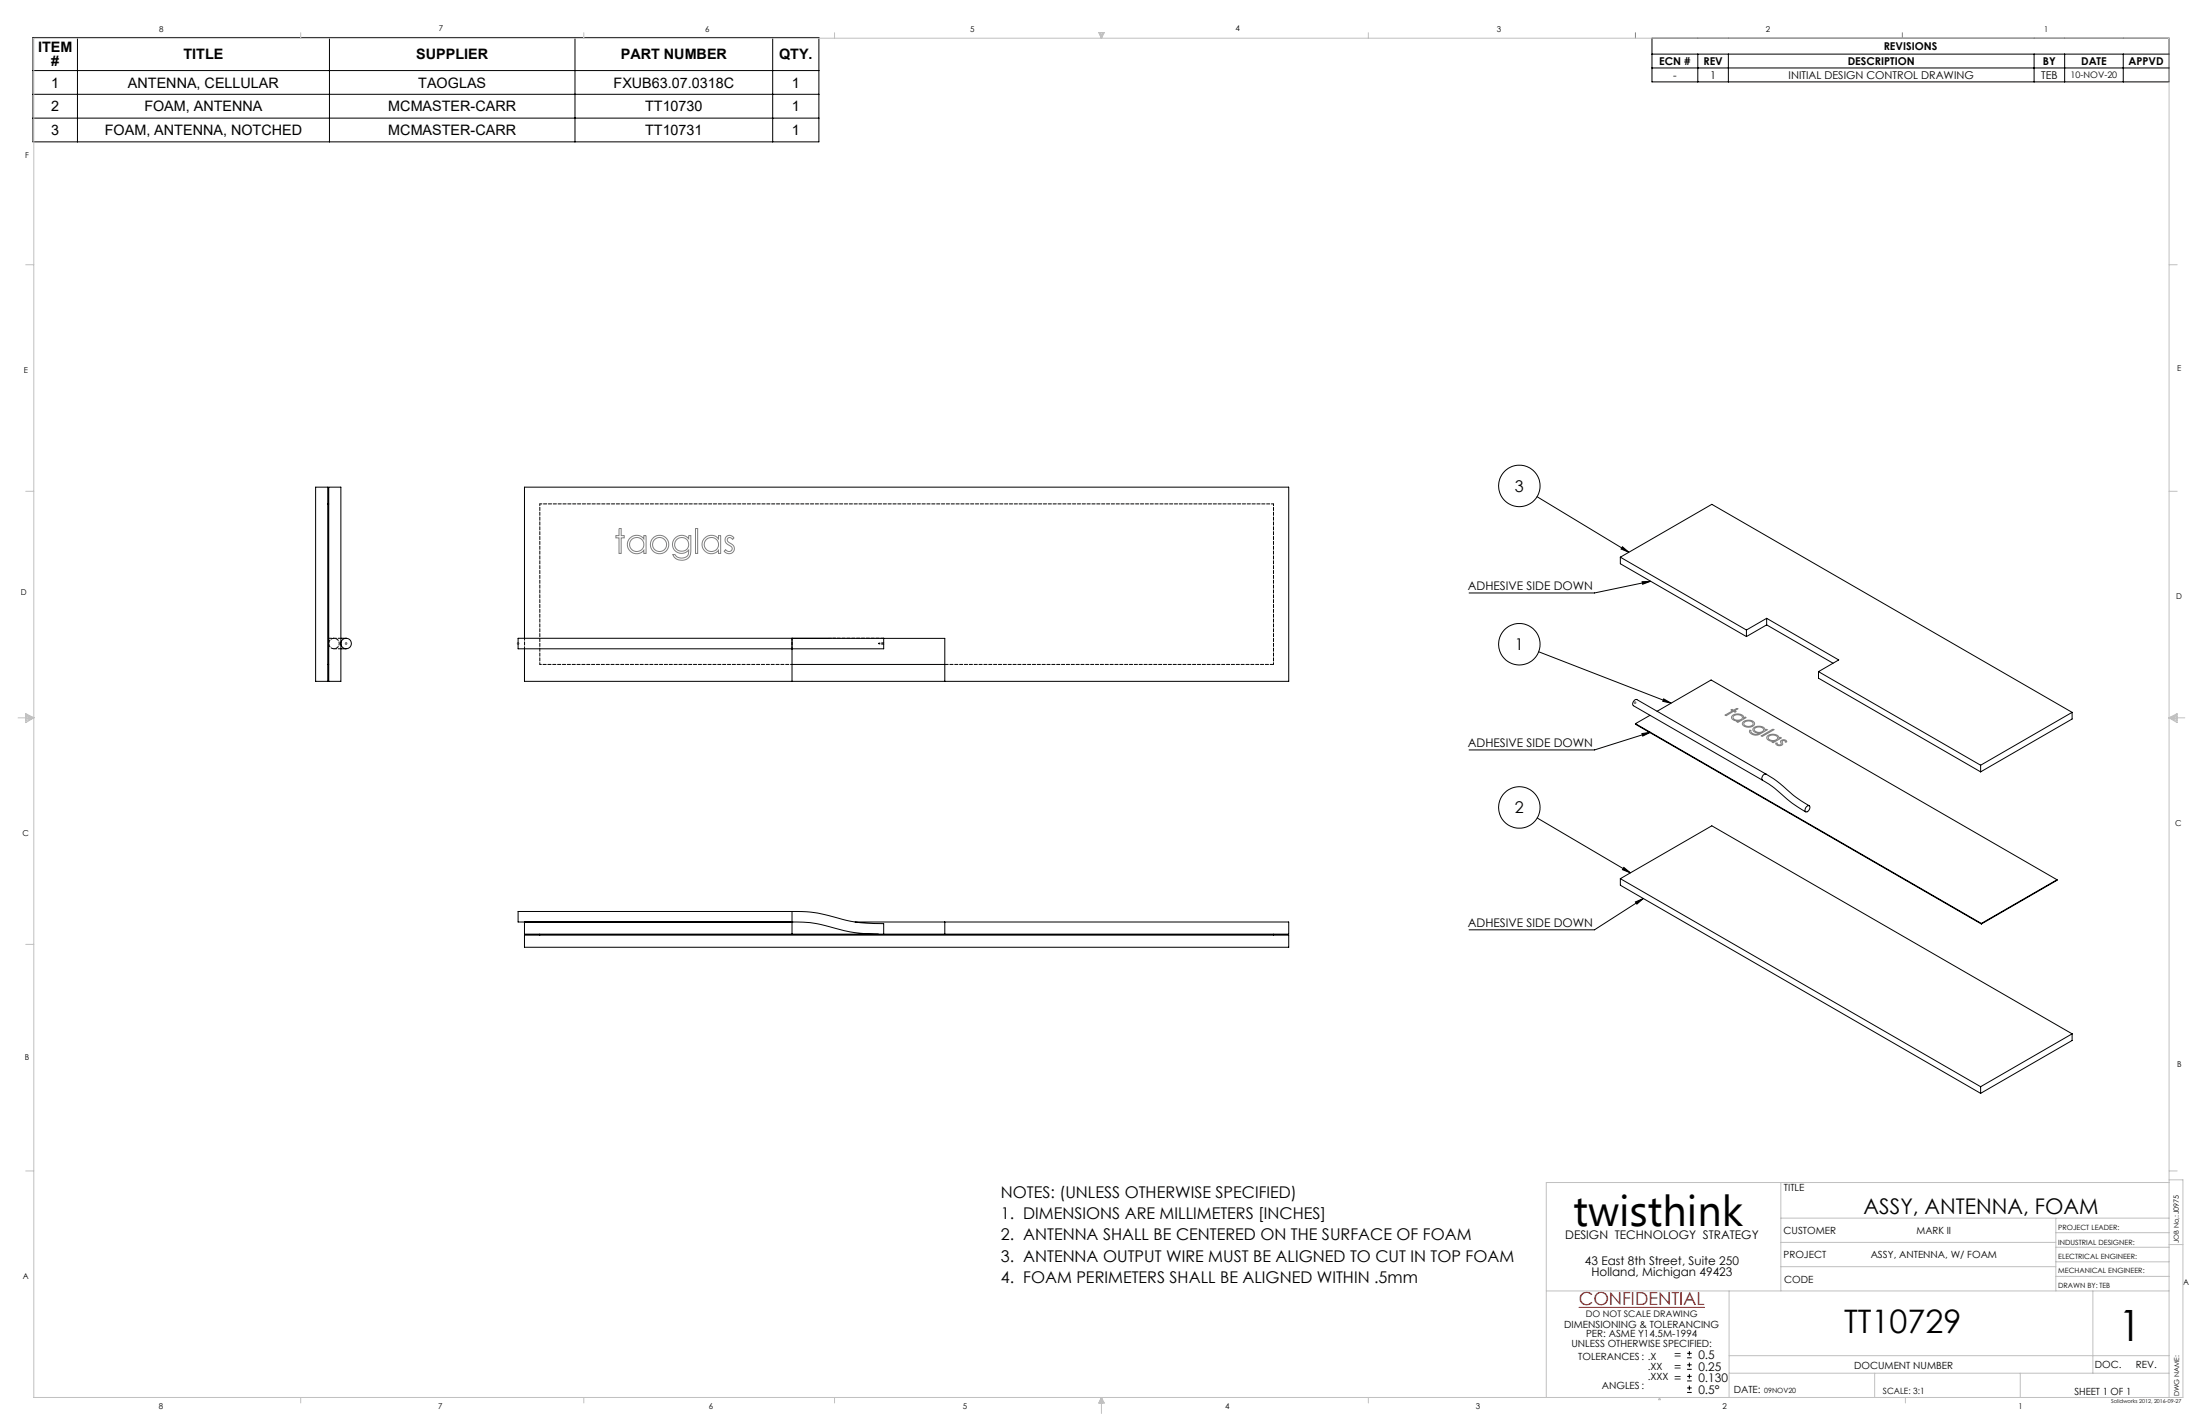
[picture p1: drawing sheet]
<svg xmlns="http://www.w3.org/2000/svg" width="864mm" height="559mm" viewBox="0 0 864 559" stroke-linecap="round" stroke-linejoin="round" font-family="sans-serif">
<path d="M619.7 513.1h49.5" fill="none" stroke="#f00" stroke-width=".43"/>
<g fill="none" stroke="#000" stroke-width=".39">
<path d="M12.9 14.7h308.6v41h-308.6zM30.4 14.7v41M129.3 14.7v41M225.7 14.7v41M303.3 14.7v41M648.5 15h203v17.1h-203zM12.9 27.7h308.6M12.9 37h308.6M648.5 21.2h203M648.5 26.7h203M666.5 21.2v10.9M678.5 21.2v10.9"/>
<path d="M798.5 21.2v10.9M810.5 21.2v10.9M833.5 21.2v10.9M12.9 46.4h308.6M123.9 191.2h4.8v76.2h-4.8zM128.7 197.8h.3M129 191.2h4.8v76.2h-4.8zM603.4 194.9l36 21.8M636.1 218.7l49.5 28.5M636.1 218.7l35.9-20.8 141.4 81.6M636.1 218.7v2.5l49.5 28.6M636.9 214.6l2.5 2.1-3.1-1.3z"/>
<path d="M644.6 228.3l3.3-.2-3.1 1.2zM647.9 228.1l-22 4.6h-49.2M133.8 254.6h2.1M133.9 250.5h2M205.9 250.5v-59.3h300v76.2h-300v-12.8M310.9 250.5h15.9M310.9 250.5h-107.5v4.1h107.5M310.9 250.5v4.1M310.9 250.5h14.5M310.9 254.6v12.8M328 250.5h42.9v16.9M346.9 250.5v4.1h-36"/>
<path d="M604 255.8l52 20.1M685.6 247.2v2.6M693.5 242.6l28.3 16.4-8 4.6M693.5 242.6l-7.9 4.6M693.5 242.6v2.6M693.5 245.2l26 15M693.5 245.2l-7.9 4.6M128.7 260.7h.3M310.9 260.7h60M650.5 279.1l21.2-12.3 135.8 78.4M653.1 274.2l2.9 1.7-3.3-.7zM713.8 263.6v2.5l63.7 36.8"/>
<path d="M713.8 263.6l63.7 36.7M813.4 279.5l-35.9 20.8M813.4 279.5v2.7l-35.9 20.7M642 284l135.8 78.4M642 284l135.8 78.6M644.5 287.9l3.3-.5-3 1.5zM647.7 280.7l-5.7 3.3M647.8 287.4l-21.9 6.9h-49.2M691.8 306.2l3.9 2.4 4.2 3.6a43.8 43.8 0 0 0 8.9 6.4M693.2 303.8l4 2.5 3.5 2.8a42.2 42.2 0 0 0 9.5 7.1M693.2 303.8l-50.7-29.3a1.6 1.6 0 0 0-1.3 2.4l50.7 29.3M693.2 303.8a1.6 1.6 0 0 0-1.4 2.4"/>
<path d="M709.2 316.5l1-.3a1.55 1.55 0 0 1-1.4 2.3l-.2-1.1zM777.5 300.3v2.6M603.4 321l36.6 21.5M310.9 357.7a58.2 58.2 0 0 1 21.2 3.4l5.7 1 9.1 .3v4.2M310.9 357.7h-107.5v4.1h107.8M310.9 357.7v4.1M636.1 344.8v2.6l141.4 81.6M636.1 344.8l35.9-20.7 141.4 81.6M636.1 344.8l141.4 81.6M637.4 340.4l2.6 2.1-3.1-1.2zM642 353.9l3.1-1.3-2.6 2.2zM645.1 352.6l-19.2 12.3h-49.2"/>
<path d="M807.5 345.2l-29.7 17.2M807.5 345.2l-29.7 17.4M205.9 361.8v4.8h300v-4.8h-170.2M205.9 367h300v4.7h-300zM211.9 366.6v.4M310.9 361.8h1.8a50.8 50.8 0 0 1 16.8 2.9l6 1.3 9.3 .6M310.9 361.8v4.8M370.9 361.8v4.8M499.9 366.6v.4M777.8 362.4v.2M813.4 405.7v2.6l-35.9 20.7M813.4 405.7l-35.9 20.7"/>
<path d="M777.5 426.4v2.6M662.3 532.8h1.8M662.3 531.1h1.8M662.3 537.4h1.8M662.3 535.6h1.8M663.2 530.2v1.8M663.2 534.7v1.8M663.2 539.2v1.8M662.3 541.9h1.8M662.3 540.1h1.8M662.3 546.4h1.8M662.3 544.7h1.8"/>
<path d="M663.2 543.7v1.8"/>
<circle cx="596.4" cy="190.7" r="8.1"/>
<circle cx="135.9" cy="252.5" r="2.07"/>
<circle cx="596.4" cy="252.8" r="8.1"/>
<circle cx="596.4" cy="316.9" r="8.1"/>
</g>
<g fill="none" stroke="#808080" stroke-width=".39">
<path d="M642 12.8v2.2M746.8 12.8v2.2M243 207.4h.8v2.8h1.2v.9h-1.2v6.1h-.8v-6.1h-1.2v-.9h1.2zM247.3 211.1a3.6 3.6 0 0 1 5.4 .4v-1.3h.9v7h-.9v-1.3a3.6 3.6 0 0 1-5.2 .5 3.6 3.6 0 0 1-.2-5.3zM264.9 211.3a3.6 3.6 0 0 1 5.4 .1v-1.2h.9v5.5a3.7 3.7 0 0 1-2.7 4.2 3.7 3.7 0 0 1-4.4-2.3h.9a2.87 2.87 0 0 0 3.4 1.4 2.87 2.87 0 0 0 1.9-3.2 3.6 3.6 0 0 1-5.1 .6 3.6 3.6 0 0 1-.3-5.1zM273 207.4h.9v9.8h-.9zM276.4 211.4a3.6 3.6 0 0 1 5.6 .1v-1.3h.9v7h-.9v-1.3a3.6 3.6 0 0 1-5.1 .6 3.6 3.6 0 0 1-.5-5.1zM285 210.7a1.92 1.92 0 0 1 3.1 .4l-.5 .6a1.09 1.09 0 0 0-1.9-.5 1.09 1.09 0 0 0 .6 1.8 2.17 2.17 0 0 1 1.9 1.9 2.17 2.17 0 0 1-1.4 2.3l-.8 .1-1.1-.4-.6-.6 .5-.6a1.33 1.33 0 0 0 2.4 .3 1.33 1.33 0 0 0-1.1-2.1 2.1 2.1 0 0 1-1.1-3.2zM135.4 252.5h.9M135.5 252.2l.7 .7M135.9 252v1M136.2 252.2l-.7 .7"/>
<path d="M202.9 252.5h1M203 252.2l.7 .7M203.4 252v1M203.7 252.2l-.7 .7M641.3 275.7h1M641.5 275.4l.7 .7M641.8 275.2v1M642.2 275.4l-.7 .7M677.2 280.6l2.9-1.7-.6-.3 .4-.2 .6 .3 1.3-.7 .4 .2-1.3 .7 .6 .4-.4 .2-.6-.3-2.9 1.6zM680.1 280.7a3 3 0 0 1 4.4 .9l.6-.2 .4 .2-3.3 1.9-.4-.3 .6-.3a1.89 1.89 0 0 1-2.6-1.8zM680.5 281a2.07 2.07 0 0 1 3.5 .8 2.17 2.17 0 0 1-3.7-.4zM684.4 283.2a3.1 3.1 0 0 1 4.4 .7 2.8 2.8 0 0 1-4.8 .3z"/>
<path d="M684.7 283.5a2.14 2.14 0 0 1 3.5 .6 2.08 2.08 0 0 1-3.7-.3zM686.9 286.5l.5 .2a1.78 1.78 0 0 0 2.4 1.4l.9-.4a1.92 1.92 0 0 1-2.6-1.6l.8-.8 1.7-.3a2.04 2.04 0 0 1 2.2 1.5l.6-.4 .4 .3-3.2 1.8-1.5 .3a2.06 2.06 0 0 1-2.3-1.9zM688.9 285.8a2.2 2.2 0 0 1 3.4 .7 2.07 2.07 0 0 1-3.6-.4zM691.4 288.8l4.6-2.7 .4 .2-4.6 2.7zM693.8 288.9a2.97 2.97 0 0 1 4.5 .6l.6-.2 .4 .3-3.3 1.9-.4-.3 .6-.3a1.9 1.9 0 0 1-2.6-1.8zM694.3 289a2.05 2.05 0 0 1 3.5 .7 2.25 2.25 0 0 1-3.7-.2zM697.1 291.6h.5a.74 .74 0 0 0 .9 .8 .74 .74 0 0 0 .5-1 1.22 1.22 0 0 1 .9-1.2 1.22 1.22 0 0 1 1.3 .4l.2 .6-.6 .1a.66 .66 0 0 0-.9-.7 .66 .66 0 0 0-.1 1.2 1.48 1.48 0 0 1-1.4 .8 1.48 1.48 0 0 1-1.3-1z"/>
<circle cx="250" cy="213.7" r="2.78"/>
<circle cx="258.9" cy="213.7" r="3.6"/>
<circle cx="258.9" cy="213.7" r="2.76"/>
<circle cx="267.6" cy="213.7" r="2.76"/>
<circle cx="279.3" cy="213.7" r="2.78"/>
</g>
<g fill="none" stroke="#c0c0c0" stroke-width=".39">
<path d="M118 12.8v2.2M229.2 12.8v2.2M327.6 12.8v2.2M431.3 12.8h2.2l-1.1 2.2zM431.5 12.8l.9 2.2M432 12.8l.4 2.2M432.7 12.8l-.3 2.2M433 12.8l-.6 2.2M537.1 12.8v2.2M10.1 103.9h3.2M851.5 103.9h3.1M10.1 192.8h3.2"/>
<path d="M851.5 192.8h3.1M7.1 281.7h6.2M10.1 280l3.2 1.7-3.2 1.9zM10.1 280.5l3.2 1.2M10.1 281.1l3.2 .6M13.3 281.7l-3.2 1.2M13.3 281.7l-3.2 .5M851.5 281.7h6.1M851.5 281.7l3.1 .5M851.5 281.7l3.1 1.2M851.5 281.7l3.1-1.7v3.6zM854.6 281.1l-3.1 .6"/>
<path d="M854.6 280.5l-3.1 1.2M10.1 370.6h3.2M10.1 459.5h3.2M851.5 459.5h3.1M699.1 464v42.6M699.1 478h152.4M807 478v28.6M851.5 463h5.4v85.4h-843.6v-533.4h838.2v533.4M851.5 464h-244.5v84.4M699.1 487.5h107.9M699.1 497.1h107.9M807 483.7h44.5"/>
<path d="M807 489.4h44.5M807 495.2h44.5M851.5 488.4h5.4M607 506.6h244.5M678.7 506.6v41.8M807 500.9h44.5M821.5 506.6v32.3M678.7 532h172.8M678.7 538.9h172.8M735.9 538.9v9.5M793 538.9v9.5M118 548.4v2.1"/>
<path d="M229.2 548.4v2.1M327.6 548.4v2.1M432.4 548.4v6.3M432.4 548.4l1.1 2.2h-2.2zM432.4 548.4l.6 2.2M432.4 548.4l-.9 2.2M432.4 548.4l-.4 2.2M432.4 548.4l.3 2.2M537.1 548.4v2.1M651.4 548.4l.4 .9h-.7zM748 548.4v2.1"/>
</g>
<g fill="#000">
<path d="M636.9 214.6l2.5 2.1-3.1-1.3zM637.4 340.4l2.6 2.1-3.1-1.2zM653.1 274.2l2.9 1.7-3.3-.7z"/>
<path d="M642 353.9l3.1-1.3-2.6 2.2zM644.5 287.9l3.3-.5-3 1.5zM644.6 228.3l3.3-.2-3.1 1.2z"/>
</g>
<path d="M499.9 197.7h-288M205.9 250.4v4.2M310.9 254.6v-4.1M310.9 254.6v-4.2" fill="none" stroke="#000" stroke-width=".39" stroke-dasharray="1.3 .6" stroke-dashoffset=".5"/>
<path d="M131.1 254.6h2.7M133.8 250.5h-4.8M325.4 250.5h2.7" fill="none" stroke="#000" stroke-width=".39" stroke-dasharray="1.3 .6" stroke-dashoffset=".2"/>
<path d="M346.9 250.4v.1M370.9 260.7h129" fill="none" stroke="#000" stroke-width=".39" stroke-dasharray="1.3 .6"/>
<path d="M346.9 252.8l-2.1-.3 2.1-.2" fill="none" stroke="#000" stroke-width=".39" stroke-dasharray="1.3 .6" stroke-dashoffset=".4"/>
<path d="M211.9 197.7v63M499.9 260.7v-63" fill="none" stroke="#000" stroke-width=".39" stroke-dasharray="1.3 .6" stroke-dashoffset=".6"/>
<path d="M211.9 260.7h99" fill="none" stroke="#000" stroke-width=".39" stroke-dasharray="1.3 .6" stroke-dashoffset=".7"/>
<path d="M129 252.3a2.07 2.07 0 0 1 3.2-1.5 2.07 2.07 0 0 1 0 3.5 2.07 2.07 0 0 1-3.2-1.5M346.9 250.4h-20.1" fill="none" stroke="#000" stroke-width=".39" stroke-dasharray="1.3 .6" stroke-dashoffset=".1"/>
<g font-size="16.9">
<text x="617.6" y="480.9">twisthink</text>
<text x="831.5" y="526.4">1</text>
</g>
<text font-size="12.7" x="723.9" y="523.1">TT10729</text>
<text font-size="8.5" x="731.6" y="476.3">ASSY, ANTENNA, FOAM</text>
<text font-size="7.1" fill="#f00" x="619.7" y="512.3">CONFIDENTIAL</text>
<g font-size="6.3">
<text x="594.7" y="192.9">3</text>
<text x="594.7" y="255">1</text>
<text x="594.7" y="319.1">2</text>
<text x="392.9" y="470">NOTES: (UNLESS OTHERWISE SPECIFIED)</text>
<text x="392.9" y="478.4">1. DIMENSIONS ARE MILLIMETERS [INCHES]</text>
<text x="392.9" y="486.7">2. ANTENNA SHALL BE CENTERED ON THE SURFACE OF FOAM</text>
<text x="392.9" y="495.1">3. ANTENNA OUTPUT WIRE MUST BE ALIGNED TO CUT IN TOP FOAM</text>
<text x="392.9" y="503.4">4. FOAM PERIMETERS SHALL BE ALIGNED WITHIN .5mm</text>
</g>
<g font-size="5.6">
<text x="14.9" y="20.4">ITEM</text>
<text x="72" y="23.3">TITLE</text>
<text x="163.4" y="23.3">SUPPLIER</text>
<text x="243.7" y="23.3">PART NUMBER</text>
<text x="305.8" y="23.3">QTY.</text>
<text x="20.1" y="26.1">#</text>
<text x="20.1" y="34.4">1</text>
<text x="50.2" y="34.4">ANTENNA, CELLULAR</text>
<text x="164.2" y="34.4">TAOGLAS</text>
<text x="240.8" y="34.4">FXUB63.07.0318C</text>
<text x="310.8" y="34.4">1</text>
<text x="20.1" y="43.7">2</text>
<text x="56.7" y="43.7">FOAM, ANTENNA</text>
<text x="152.4" y="43.7">MCMASTER-CARR</text>
<text x="253.2" y="43.7">TT10730</text>
<text x="310.8" y="43.7">1</text>
<text x="20.1" y="53.1">3</text>
<text x="41.1" y="53.1">FOAM, ANTENNA, NOTCHED</text>
<text x="152.4" y="53.1">MCMASTER-CARR</text>
<text x="253.2" y="53.1">TT10731</text>
<text x="310.8" y="53.1">1</text>
</g>
<g font-size="4.7">
<text x="576.2" y="231.6">ADHESIVE SIDE DOWN</text>
<text x="576.2" y="293.2">ADHESIVE SIDE DOWN</text>
<text x="576.2" y="363.8">ADHESIVE SIDE DOWN</text>
<text x="614.4" y="486.2">DESIGN TECHNOLOGY STRATEGY</text>
<text x="622.2" y="496.3">43 East 8th Street, Suite 250</text>
<text x="624.7" y="500.8">Holland, Michigan 49423</text>
<text x="657.2" y="533.4">=</text>
<text x="666.7" y="533.4">0.5</text>
<text x="657.2" y="537.9">=</text>
<text x="666.7" y="537.9">0.25</text>
<text x="657.2" y="542.4">=</text>
<text x="666.7" y="542.4">0.130</text>
<text x="666.7" y="547">0.5°</text>
</g>
<g font-size="4.2">
<text x="739.4" y="19.5">REVISIONS</text>
<text x="651.3" y="25.5">ECN #</text>
<text x="668.7" y="25.5">REV</text>
<text x="725.3" y="25.5">DESCRIPTION</text>
<text x="801.9" y="25.5">BY</text>
<text x="816.9" y="25.5">DATE</text>
<text x="835.6" y="25.5">APPVD</text>
<text x="656.8" y="31">-</text>
<text x="671.3" y="31">1</text>
<text x="702.1" y="31">INITIAL DESIGN CONTROL DRAWING</text>
<text x="801.2" y="31">TEB</text>
</g>
<g font-size="3.9">
<text x="700.3" y="467.5">TITLE</text>
<text x="700.1" y="484.4">CUSTOMER</text>
<text x="752.3" y="484.4">MARK II</text>
<text x="700.1" y="493.7">PROJECT</text>
<text x="734.3" y="493.7">ASSY, ANTENNA, W/ FOAM</text>
<text x="700.4" y="503.4">CODE</text>
<text x="614" y="521">DIMENSIONING &amp; TOLERANCING</text>
<text x="622.6" y="524.8">PER: ASME Y14.5M-1994</text>
<text x="616.9" y="528.7">UNLESS OTHERWISE SPECIFIED:</text>
<text x="619.5" y="533.6">TOLERANCES: .X</text>
<text x="646.9" y="537.5">.XX</text>
<text x="727.8" y="537.3">DOCUMENT NUMBER</text>
<text x="822.4" y="536.9">DOC.</text>
<text x="838.4" y="536.9">REV.</text>
<text x="628.8" y="545.2">ANGLES:</text>
<text x="646.9" y="541.4">.XXX</text>
<text x="680.6" y="546.8">DATE:</text>
<text x="814.3" y="547.3">SHEET 1 OF 1</text>
</g>
<g font-size="3.5">
<text x="812.8" y="30.7">10-NOV-20</text>
<text x="622.5" y="516.8">DO NOT SCALE DRAWING</text>
</g>
<text font-size="3.4" x="739.1" y="547.2">SCALE: 3:1</text>
<g font-size="3.2">
<text x="62.5" y="12.4">8</text>
<text x="172.3" y="12.3">7</text>
<text x="276.8" y="12.4">6</text>
<text x="380.9" y="12.4">5</text>
<text x="485" y="12.3">4</text>
<text x="587.6" y="12.4">3</text>
<text x="693.2" y="12.4">2</text>
<text x="802.5" y="12.4">1</text>
<text x="9.9" y="62">F</text>
<text x="9.3" y="146.5">E</text>
<text x="854.7" y="145.5">E</text>
<text x="8.2" y="233.6">D</text>
<text x="854.3" y="234.9">D</text>
<text x="8.9" y="328.1">C</text>
<text x="853.9" y="324.1">C</text>
<text x="9.7" y="415.8">B</text>
<text x="854.6" y="418.6">B</text>
<text x="9" y="502">A</text>
<text x="857" y="504.1">A</text>
<text x="62.3" y="552.9">8</text>
<text x="172" y="552.9">7</text>
<text x="278.3" y="552.9">6</text>
<text x="377.9" y="552.8">5</text>
<text x="481" y="552.8">4</text>
<text x="579.3" y="552.8">3</text>
<text x="676.2" y="552.9">2</text>
<text x="792.4" y="552.8">1</text>
</g>
<g font-size="2.8">
<text x="808" y="482.6">PROJECT LEADER:</text>
<text x="808" y="488.6">INDUSTRIAL DESIGNER:</text>
<text x="808" y="494.2">ELECTRICAL ENGINEER:</text>
<text x="808" y="499.7">MECHANICAL ENGINEER:</text>
<text x="808" y="505.6">DRAWN BY: TEB</text>
<text x="692.5" y="546.8">09NOV20</text>
</g>
<g font-size="2.7">
<text x="855.3" y="487.9" transform="rotate(-90 855.3 487.9)">JOB No,:J0975</text>
<text x="855.4" y="548" transform="rotate(-90 855.4 548)">DWG NAME:</text>
</g>
<text font-size="2.1" x="828.7" y="550.6">Solidworks 2012, 2016-09-27</text>
</svg>
